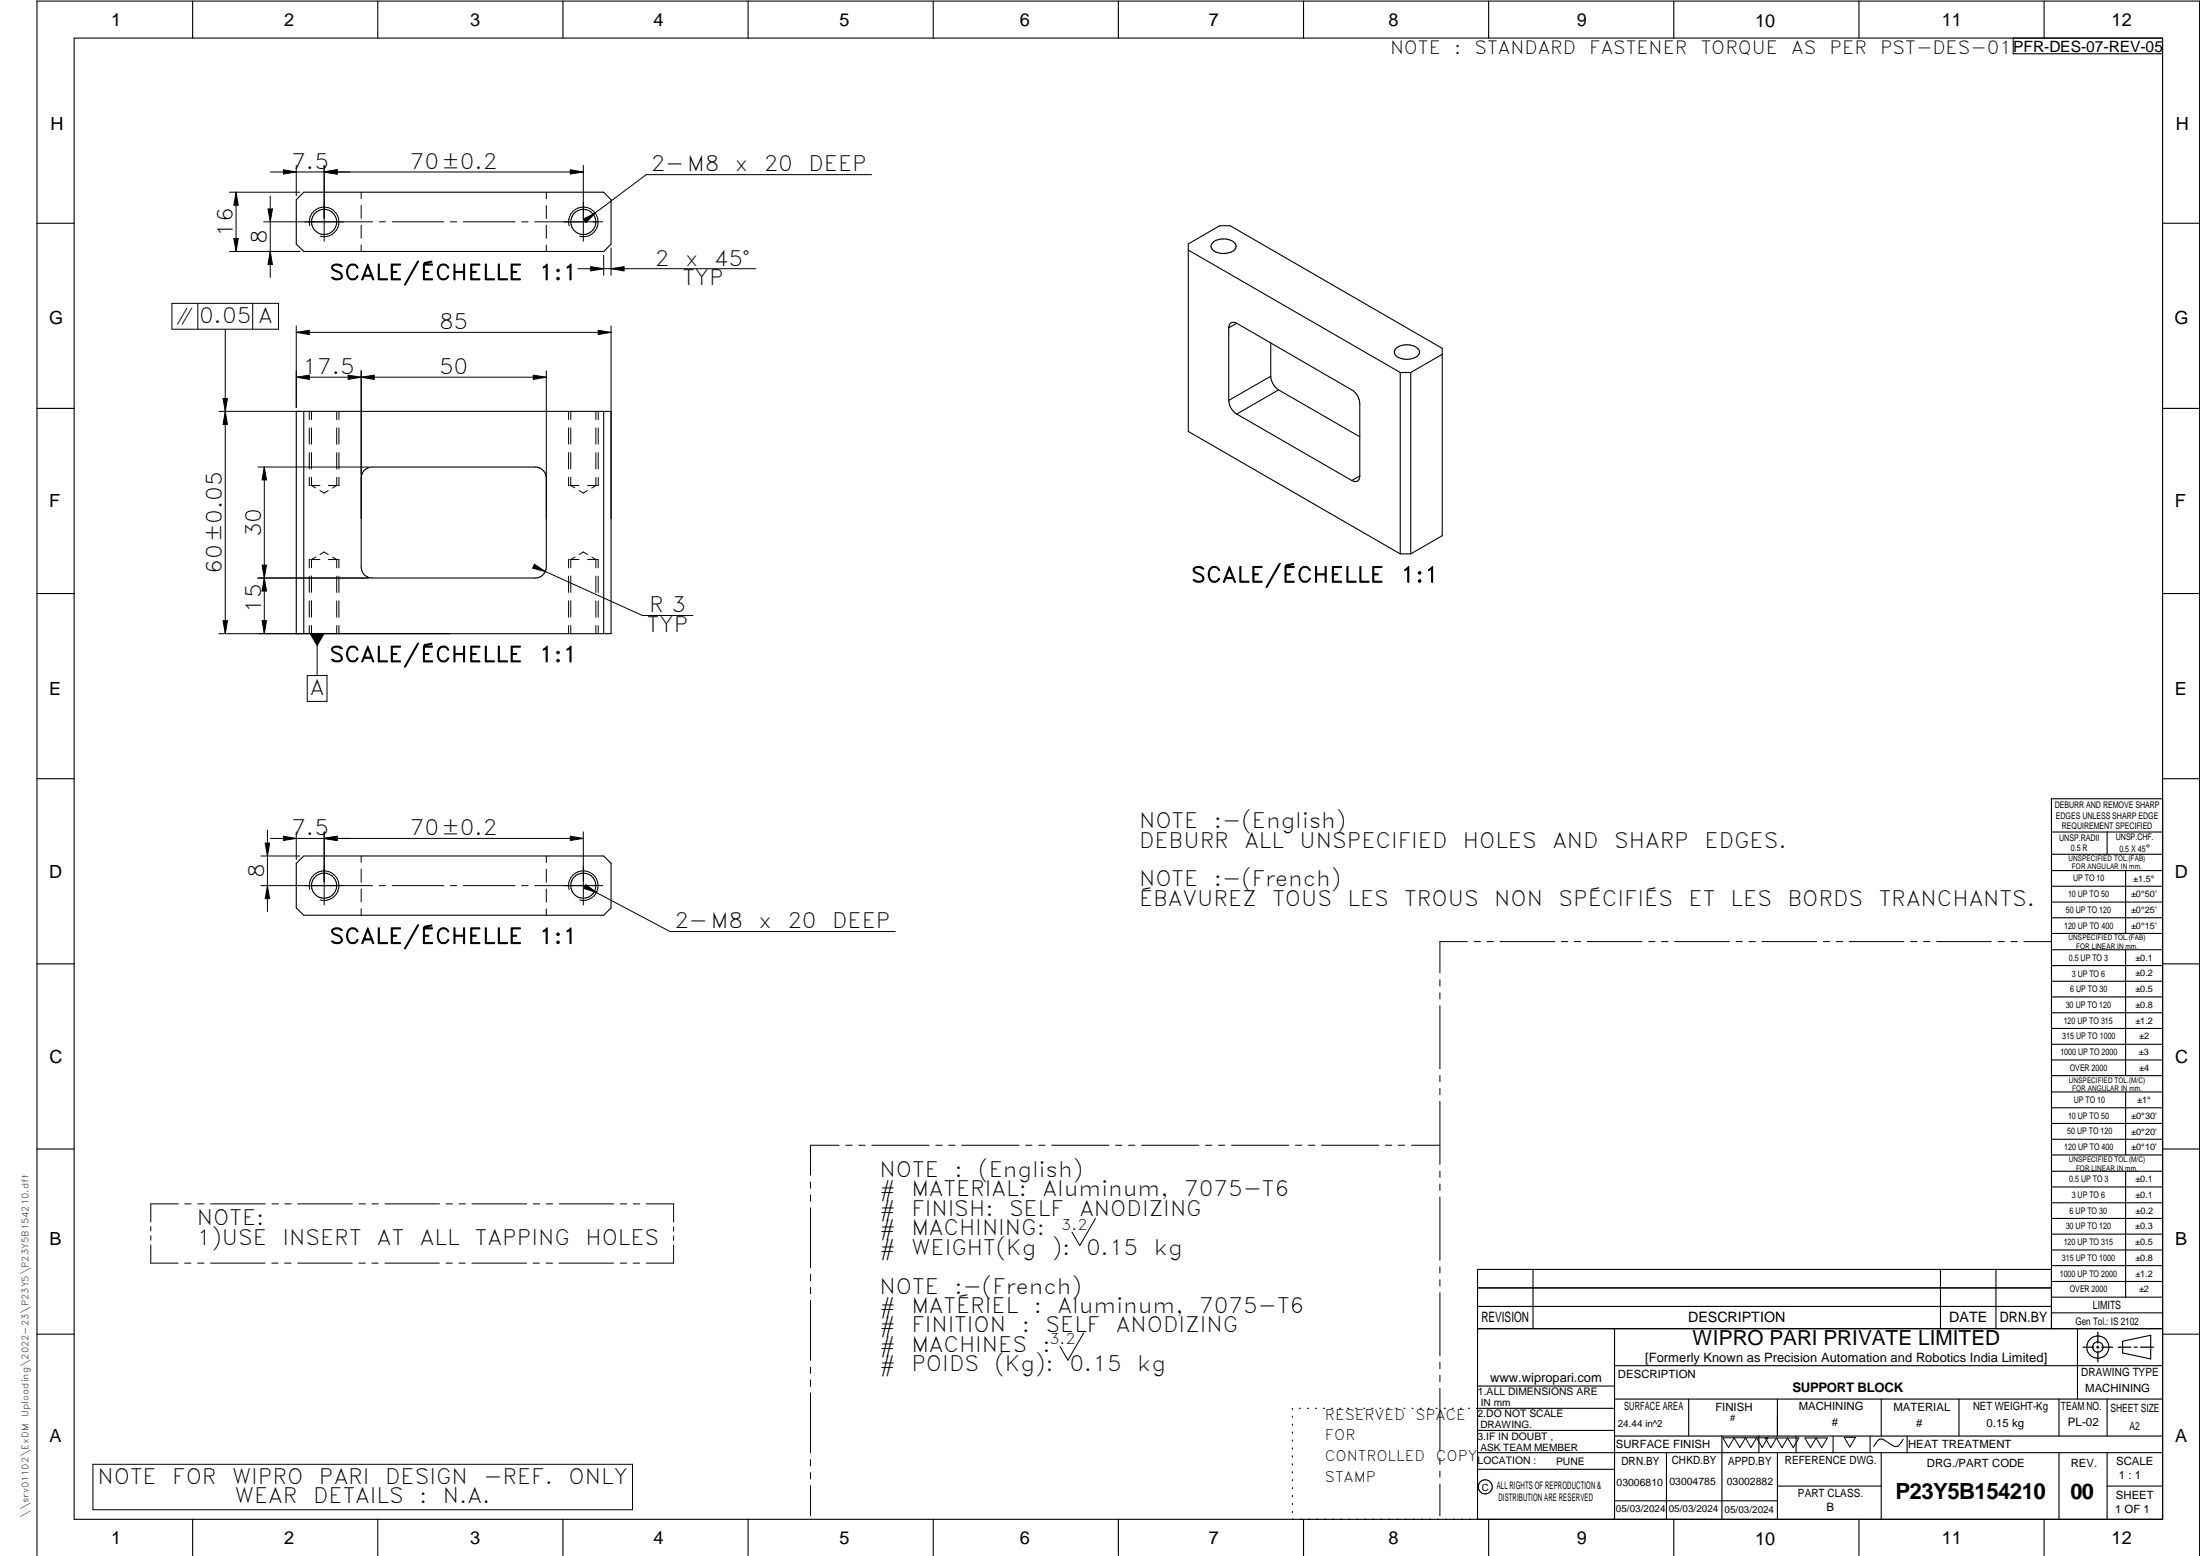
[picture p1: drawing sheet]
<svg xmlns="http://www.w3.org/2000/svg" width="594mm" height="420mm" viewBox="0 0 594 420" stroke-linecap="round" stroke-linejoin="round" font-family="sans-serif">
<g fill="none" stroke="#000" stroke-width=".3">
<path d="M20 10.3h564v400h-564zM52 .3v10M102 .3v10M152 .3v10M202 .3v10M252 .3v10M302 .3v10M352 .3v10M402 .3v10M452 .3v10M502 .3v10M543.6 10.3v4.2h40.4"/>
<path d="M552 .3v10M82 51.9h81l2 2v12l-2 2h-81l-2-2v-12zM10 60.3h10M320.9 67.5l57.2 33.1M327.4 65.7a4.5 4.5 0 0 1 6.3 .3 1.88 1.88 0 0 1-1.8 2.2 4.2 4.2 0 0 1-4.8-1.3v-.9zM584 60.3h10M331.8 88.5v19.6M334 87.3a1.32 1.32 0 0 0-1.5-.1 1.32 1.32 0 0 0-.7 1.3M334 87.3l-2.2 1.2M334 87.3l31 18 1.4 1.3 .6 1.2 .2 1.2v19.5M343.1 92.6v9M376.8 94.2a4.5 4.5 0 0 1 6.4 .4 1.88 1.88 0 0 1-1.8 2.2 4.2 4.2 0 0 1-4.8-1.3v-.9z"/>
<path d="M389.5 95.7l-8.5 4.9M10 110.3h10M80 111.1h85v60h-85zM82 111.1v60M163 111.1v60M331.8 108.1l.5 1.8 .7 1.1 1 .8M334 111.8l31 18M343.1 101.6l.3 1.2 .6 1.2 1.3 1.3M343.1 101.6l-11.3 6.5M345.3 105.3l21.9 12.6M345.3 105.3l-11.3 6.5M378.1 100.6h2.9"/>
<path d="M378.1 100.6v49M381 100.6v49M584 110.3h10M98.2 127.2a3.2 3.2 0 0 1 2.3-1.1h44a2.98 2.98 0 0 1 3 3v24a3 3 0 0 1-3 3h-44a2.98 2.98 0 0 1-3-3v-24zM367.2 128.5a1.31 1.31 0 0 1-.6 1.4 1.31 1.31 0 0 1-1.6-.1M367.2 128.5l-2.2 1.3M378.1 149.6h2.9M381 149.6l8.5-4.9v-50.6l-57.3-33.1h-2.9l-8.4 4.9v50.6l57.2 33.1M10 160.3h10M584 160.3h10M10 210.3h10M584 215.7h-30v143.1"/>
<path d="M584 210.3h10M80 233.1l2-2h81l2 2v12.1l-2 1.9h-81l-2-1.9zM554 224.7h30M554 230.7h30M554 235.1h30M554 239.3h30M569 224.7v6M574 235.1v17M554 243.6h30M554 247.8h30M554 252.1h30M554 256.5h30"/>
<path d="M574 256.5v33.9M10 260.3h10M554 260.7h30M554 265h30M554 269.2h30M554 273.5h30M554 277.7h30M584 260.3h10M554 282h30M554 286.2h30M554 290.4h30M554 294.9h30"/>
<path d="M554 299.1h30M574 294.9v17M10 310.3h10M554 303.4h30M554 307.6h30M554 311.9h30M554 316.3h30M574 316.3v34M584 310.3h10M554 320.5h30M554 324.8h30M554 329h30"/>
<path d="M554 333.2h30M554 337.5h30M399 358.8h185M399 352.8h155M399 347.8h155M414 342.8v16M436 358.8v51.5M524 342.8v16M539 342.8v16M554 341.8h30M554 346h30M554 350.3h30"/>
<path d="M554 354.5h30M554 342.8h-155v67.5M561 358.8v19M10 360.3h10M399 374.3h37M436 368.8h148M436 377.8h148M456 377.8v10M480 377.8v10M508 377.8v10M529 377.8v10M556 377.8v10"/>
<path d="M569 377.8v10M573.2 362.2l7.6-1.6v6.3l-7.6-1.6zM584 360.3h10M349 380.3v.3M349 382.4v.3M349 384.6v.3M349 386.7v.3M349 388.8v.3M349 391v.3M349 393.1v.3M349 395.3v.3M349 397.4v.3"/>
<path d="M349 399.5v.3M350.9 380.3h.2M353.1 380.3h.2M355.2 380.3h.3M357.4 380.3h.3M359.6 380.3h.3M361.7 380.3h.3M363.9 380.3h.3M366.1 380.3h.3M368.3 380.3h.2M370.4 380.3h.3M372.6 380.3h.3"/>
<path d="M374.8 380.3h.3M376.9 380.3h.4M379.1 380.3h.3M381.3 380.3h.3M383.4 380.3h.4M385.6 380.3h.3M387.8 380.3h.3M390 380.3h.3M392.2 380.3h.3M394.3 380.3h.3M396.5 380.3h.3M398.7 380.3h37.3"/>
<path d="M399 386.2h37M399 396.7h37M436 387.8h148M450 392.3v18M465 387.8v22.5M475 387.8v4.5M480 392.3v18M485 387.8v4.5M495 387.8v4.5M505 387.8v4.5M508 392.3v18M515 387.8v4.5"/>
<path d="M556 392.3v18M569 392.3v18M584 392.3h-185M52 410.3v9.7M102 410.3v9.7M152 410.3v9.7M202 410.3v9.7M252 410.3v9.7M302 410.3v9.7M349 401.7v.3M349 403.8v.4M349 406v.3"/>
<path d="M349 408.1v.3M352 410.3v9.7M402 410.3v9.7M436 405.3h44M452 410.3v9.7M480 401.3h28M502 410.3v9.7M552 410.3v9.7M569 401.3h15M10 420v-419.7h584v419.7"/>
<circle cx="87.5" cy="59.9" r="3.4"/>
<circle cx="157.5" cy="59.9" r="3.4"/>
<circle cx="87.5" cy="239.2" r="3.4"/>
<circle cx="157.5" cy="239.2" r="3.4"/>
<circle cx="566.5" cy="363.8" r="2.99"/>
<circle cx="566.5" cy="363.7" r="1.41"/>
<circle cx="401.1" cy="401.5" r="1.9"/>
</g>
<path d="M566.5 359.7v3M562.5 363.8h2.9M566.1 363.8h.7M566.5 363.4v.7M566.5 364.9v2.8M567.6 363.8h2.9M572 363.8h3.4M576.3 363.8h.8M578 363.8h3.5" fill="none" stroke="#000" stroke-width=".34"/>
<g fill="none" stroke="#000" stroke-width=".27">
<path d="M62 51.9h19M63.7 51.9v16M63.7 51.9l.6 3.5h-1.1zM71.2 59.9h29.4M72.4 56.4h1.2l-.6 3.5zM73 52.9v22M73 46.4h84.5M76.5 45.8l3.5 .6-3.5 .6zM80 44.7v8.2M87.5 46.4l3.5-.6v1.2zM87.5 44.7v20.5M97.5 51.9v1.7"/>
<path d="M97.5 55.5v3.5M102.4 59.9h1.7M105.9 59.9h13.9M121.7 59.9h1.7M125.1 59.9h14M140.9 59.9h1.7M144.4 59.9h18.4M147.5 51.9v1.8M147.5 55.5v3.5M154 45.8l3.5 .6-3.5 .6zM157.5 44.7v20.5M157.6 59.1l3.1-1.6-2.4 2.6z"/>
<path d="M235.4 47.2h-60.9l-17 12.7M62 67.9h19M63.2 64.4h1.1l-.6 3.5zM73 67.9l.6 3.5h-1.2zM83.6 61a4 4 0 0 1 3.6-5.1 4 4 0 0 1 4.3 4.4 4 4 0 0 1-5 3.5M97.5 60.8v3.5M97.5 66.1v1.8M147.5 60.8v3.5M147.5 66.2v1.7M153.7 61a4 4 0 0 1 3.5-5.1 4 4 0 0 1 4.3 4.4 4 4 0 0 1-5 3.5M156 72.6h48.1M159.5 72l3.5 .6-3.5 .6z"/>
<path d="M163 69v5.3M165 72.6l3.5-.6v1.2zM165 67v7.3M46.4 81.9h28.8v7h-28.8zM53.4 81.9v7M60.8 88.9v82.2M68.2 81.9v7M80 89.7l3.5-.5v1.1zM80 88v22.1M80 89.7h85M161.5 89.2l3.5 .5-3.5 .6zM165 88v52"/>
<path d="M59.1 111.1h21.9M60.2 107.6h1.2l-.6 3.5zM60.8 111.1l.6 3.5h-1.2zM80 101.9l3.5-.6v1.1zM80 101.9h67.5M83.5 111.1v2.2M83.5 115.5v4.4M84.1 111.1v2.2M84.1 115.5v4.4M90.9 111.1v2.2M90.9 115.6v4.4M91.5 111.1v2.2"/>
<path d="M91.5 115.5v4.4M94 101.3l3.5 .6-3.5 .5zM97.5 100.1v39.9M97.5 101.9l3.5-.6v1.1zM144 101.3l3.5 .6-3.5 .5zM147.5 100.1v39.9M153.5 111.1v2.2M153.5 115.5v4.4M154.1 111.1v2.2M154.1 115.5v4.4M160.9 111.1v2.2M160.9 115.6v4.4"/>
<path d="M161.5 111.1v2.2M161.5 115.5v4.4M69.6 126.1h29.9M71.4 126.1v45M71.4 126.1l.6 3.5h-1.2zM83.5 128.9v2.2h.2M83.5 122.2v4.4M83.9 131.1h2.5M84.1 122.2v4.4M84.1 128.9v2.2l1.1 .6M86.4 132.5l1.1 .6 1.1-.6M88.7 131.1h2.4"/>
<path d="M90.9 122.3v4.4M90.9 128.9v2.2l-1.1 .7M91.5 128.9v2.2h-.2M91.5 122.2v4.4M153.5 128.9l.2 2.2M153.5 122.2v4.4M154.1 122.2v4.4M154.1 128.9v2.2l1.1 .6M156.3 131.1h-2.4M156.4 132.5l1.1 .6 1.1-.6M158.7 131.1h2.4M160.9 122.3v4.4"/>
<path d="M160.9 128.9v2.2l-1.1 .7M161.5 128.9v2.2h-.1M161.5 122.2v4.4M69.6 156.1h29.9M70.8 152.6h1.2l-.6 3.5zM71.4 156.1l.6 3.5h-1.2zM83.5 155.6v4.4M83.7 151.1h-.2v2.2M84.1 155.5v4.4M85.3 150.4l-1.2 .7v2.2M86.4 151.1h-2.5M86.4 149.7l1.1-.6 1.1 .6"/>
<path d="M88.7 151.1h2.4M89.8 150.5l1.1 .6v2.2M90.9 155.6v4.4M91.3 151.1h.2v2.2M91.5 155.6v4.4M144.3 152.4l3 1.9-3.5-.9zM144.5 153.1l29 13.1h13.6M153.5 155.6v4.4M153.7 151.1l-.2 2.2M154.1 155.5v4.4M155.3 150.4l-1.2 .7v2.2M156.3 151.1h-2.4"/>
<path d="M156.4 149.7l1.1-.6 1.2 .6M158.7 151.1h2.4M159.8 150.5l1.1 .6v2.2M160.9 155.6v4.4M161.4 151.1h.1v2.2M161.5 155.6v4.4M59.1 171.1h62.4M60.2 167.6h1.2l-.6 3.5zM70.8 167.6h1.2l-.6 3.5zM83.5 162.3v4.4M83.5 168.9v2.2M84.1 162.2v4.4"/>
<path d="M84.1 168.9v2.2M85.6 171.1v11.3M90.9 162.3v4.4M90.9 168.9v2.2M91.5 162.3v4.4M91.5 168.9v2.2M153.5 162.3v4.4M153.5 168.9v2.2M154.1 162.2v4.4M154.1 168.9v2.2M160.9 162.3v4.4M160.9 168.9v2.2"/>
<path d="M161.5 162.3v4.4M161.5 168.9v2.2M83 182.4h5.3v7h-5.3zM70.4 231.1h10.6M70.4 239.1h30.2M71.6 227.7h1.2l-.6 3.4zM72.2 239.1l.6 3.6h-1.2zM72.2 224.2v22M73 226.4h84.5M76.5 225.8l3.5 .6-3.5 .5zM80 224.6v7.5M87.5 226.4l3.5-.6v1.1z"/>
<path d="M87.5 224.6v19.8M97.5 231.1v1.8M97.5 234.7v3.5M102.4 239.1h1.7M105.9 239.1h13.9M121.7 239.1h1.7M125.1 239.1h14M140.9 239.1h1.7M144.4 239.1h18.4M147.5 231.1v1.8M147.5 234.7v3.6M154 225.8l3.5 .6-3.5 .5z"/>
<path d="M157.5 224.6v19.8M157.5 239.1l23.4 12.4h60.9M158.2 238.9l2.9 2.1-3.4-1.1zM83.6 240.2a4 4 0 0 1 3.5-5 4 4 0 0 1 4.4 4.3 4 4 0 0 1-5 3.5M97.5 240v3.5M97.5 245.4v1.7M147.5 240.1v3.5M147.5 245.4v1.7M153.7 240.2a4 4 0 0 1 3.4-5 4 4 0 0 1 4.4 4.3 4 4 0 0 1-5 3.5M396.2 254.3h-7.4v8.5M398.1 254.3h1.6M401.5 254.3h1.8"/>
<path d="M405 254.3h14.8M421.6 254.3h1.7M425.1 254.3h1.7M428.6 254.3h14.8M445.2 254.3h1.7M448.7 254.3h1.7M452.2 254.3h14.8M468.8 254.3h1.7M472.3 254.3h1.7M475.8 254.3h14.8M492.4 254.3h1.7M495.8 254.3h1.8"/>
<path d="M499.4 254.3h14.7M516 254.3h1.6M519.4 254.3h1.8M522.9 254.3h14.8M539.5 254.3h1.7M543 254.3h1.7M546.5 254.3h7.4M388.8 264.5v1.8M388.8 268.1v1.6M388.8 271.6v17M388.8 290.4v1.7M388.8 293.9v1.7"/>
<path d="M388.8 297.4v17M218.9 319.2v1.6M226.6 309.2h-7.7v8.1M228.4 309.2h1.7M231.9 309.2h1.7M235.4 309.2h15.5M252.7 309.2h1.7M256.2 309.2h1.7M259.7 309.2h15.5M277 309.2h1.7M280.5 309.2h1.7M284 309.2h15.5"/>
<path d="M301.2 309.2h1.8M304.8 309.2h1.7M308.3 309.2h15.5M325.5 309.2h1.7M329.1 309.2h1.6M332.6 309.2h15.4M349.8 309.2h1.7M353.3 309.2h1.7M356.8 309.2h15.5M374.1 309.2h1.7M377.6 309.2h1.7M381.1 309.2h7.7"/>
<path d="M388.8 316.2v1.7M388.8 319.7v1.7M40.7 336.2v4.9h7.4M40.7 331.2v1.2M40.7 333.7v1.2M48.1 325.1h-7.4v4.8M49.9 325.1h1.7M53.4 325.1h1.7M56.9 325.1h14.7M73.4 325.1h1.7M76.9 325.1h1.7M80.4 325.1h14.8"/>
<path d="M96.9 325.1h1.8M100.5 325.1h1.6M104 325.1h14.7M120.5 325.1h1.7M124 325.1h1.7M127.5 325.1h14.7M144 325.1h1.7M147.5 325.1h1.7M151 325.1h14.7M167.5 325.1h1.7M171 325.1h1.8M174.5 325.1h7.4v4.9"/>
<path d="M181.9 336.2v4.9h-7.4M181.9 331.3v1.1M181.9 333.7v1.2M218.9 322.6v1.8M218.9 326.1v16.2M295.8 329l-4.2 7.3-2.1-3.6M388.8 323.2v17.1M49.9 341.1h1.7M53.4 341.1h1.7M56.8 341.1h14.8M73.4 341.1h1.7M76.9 341.1h1.7"/>
<path d="M80.4 341.1h14.7M96.9 341.1h1.7M100.4 341.1h1.7M103.9 341.1h14.8M120.4 341.1h1.7M123.9 341.1h1.7M127.4 341.1h14.8M144 341.1h1.7M147.5 341.1h1.7M151 341.1h14.7M167.5 341.1h1.7M171 341.1h1.7"/>
<path d="M218.9 344.1v1.8M218.9 347.6v1.7M218.9 351.2v16.1M292.6 359.9l-4.2 7.4-2.1-3.7M388.8 342.1v1.6M388.8 345.6v1.7M388.8 349v17.1M218.9 369.1v1.7M218.9 372.6v1.8M218.9 376.1v16.2M388.8 367.9v1.7M388.8 371.4v1.7"/>
<path d="M388.8 374.9v17M25.1 395.4h145.7v12.3h-145.7zM218.9 394.1v1.8M218.9 397.6v1.7M388.8 393.7v1.7M388.8 397.2v1.7M465.2 388.2h12.2l-1.5 2.7-1.6-2.7-1.5 2.7-1.5-2.7-1.5 2.7-1.5-2.7-1.5 2.7zM476.7 388.3h9.1l-1.6 2.6-1.5-2.6-1.5 2.6-1.5-2.6-1.5 2.6zM487.4 388.3h6l-1.5 2.6-1.5-2.6-1.5 2.6zM498 388.1h3.1l-1.6 2.6zM514 388.6l-1.1 1.5a1.2 1.2 0 0 1-1.8 .3l-1.8-1.2a1.55 1.55 0 0 0-1.6-.6 1.55 1.55 0 0 0-1.2 1.1l-.5 .9M218.9 401.2v8.1"/>
<path d="M388.8 400.7v8.6"/>
</g>
<g fill="#000">
<path d="M63.7 51.9l.6 3.5h-1.1zM72.4 56.4h1.2l-.6 3.5zM76.5 45.8l3.5 .6-3.5 .6zM87.5 46.4l3.5-.6v1.2zM154 45.8l3.5 .6-3.5 .6zM63.2 64.4h1.1l-.6 3.5zM73 67.9l.6 3.5h-1.2zM157.6 59.1l3.1-1.6-2.4 2.6zM159.5 72l3.5 .6-3.5 .6zM165 72.6l3.5-.6v1.2zM80 89.7l3.5-.5v1.1zM161.5 89.2l3.5 .5-3.5 .6z"/>
<path d="M60.8 111.1l.6 3.5h-1.2zM60.2 107.6h1.2l-.6 3.5zM80 101.9l3.5-.6v1.1zM94 101.3l3.5 .6-3.5 .5zM97.5 101.9l3.5-.6v1.1zM144 101.3l3.5 .6-3.5 .5zM71.4 126.1l.6 3.5h-1.2zM70.8 152.6h1.2l-.6 3.5zM71.4 156.1l.6 3.5h-1.2zM144.3 152.4l3 1.9-3.5-.9zM60.2 167.6h1.2l-.6 3.5zM70.8 167.6h1.2l-.6 3.5z"/>
<path d="M83.6 171.1h4.1l-2.1 3.5zM71.6 227.7h1.2l-.6 3.4zM76.5 225.8l3.5 .6-3.5 .5zM87.5 226.4l3.5-.6v1.1zM154 225.8l3.5 .6-3.5 .5zM158.2 238.9l2.9 2.1-3.4-1.1zM72.2 239.1l.6 3.6h-1.2z"/>
</g>
<text font-size="6" x="511.8" y="404.8">P23Y5B154210</text>
<text font-size="5.9" x="559.1" y="404.7">00</text>
<g font-size="5.7">
<text x="78.7" y="45.6">7.5</text>
<text x="110.7" y="45.6">70±0.2</text>
<text x="175.7" y="46.3">2-M8</text>
<text x="198.4" y="46.3">x</text>
<text x="206.2" y="46.3">20</text>
<text x="218.3" y="46.3">DEEP</text>
<text x="62.9" y="63.9" transform="rotate(-90 62.9 63.9)">16</text>
<text x="72.1" y="65.9" transform="rotate(-90 72.1 65.9)">8</text>
<text x="176.8" y="71.7">2</text>
<text x="185" y="71.7">x</text>
<text x="192.8" y="71.7">45°</text>
<text x="89" y="75.6">SCALE/ÉCHELLE</text>
<text x="145.5" y="75.6">1:1</text>
<text x="184.3" y="77">TYP</text>
<text x="53.8" y="87.2">0.05 A</text>
<text x="118.6" y="88.9">85</text>
<text x="81.7" y="101">17.5</text>
<text x="118.6" y="101">50</text>
<text x="70.5" y="145" transform="rotate(-90 70.5 145)">30</text>
<text x="59.9" y="154.9" transform="rotate(-90 59.9 154.9)">60±0.05</text>
<text x="321.6" y="157.2">SCALE/ÉCHELLE</text>
<text x="378.2" y="157.2">1:1</text>
<text x="70.5" y="165.5" transform="rotate(-90 70.5 165.5)">15</text>
<text x="175.3" y="165.4">R 3</text>
<text x="174.7" y="170.6">TYP</text>
<text x="89" y="178.7">SCALE/ÉCHELLE</text>
<text x="145.5" y="178.7">1:1</text>
<text x="83.6" y="187.7">A</text>
<text x="78.7" y="225.5">7.5</text>
<text x="110.7" y="225.5">70±0.2</text>
<text x="307.6" y="223.6">NOTE</text>
<text x="327.8" y="223.6">:-(English)</text>
<text x="307.6" y="228.9">DEBURR</text>
<text x="336" y="228.9">ALL</text>
<text x="350.9" y="228.9">UNSPECIFIED</text>
<text x="395" y="228.9">HOLES</text>
<text x="419.2" y="228.9">AND</text>
<text x="435.9" y="228.9">SHARP</text>
<text x="460.3" y="228.9">EDGES.</text>
<text x="71.3" y="237.1" transform="rotate(-90 71.3 237.1)">8</text>
<text x="307.6" y="239.4">NOTE</text>
<text x="327.8" y="239.4">:-(French)</text>
<text x="307.6" y="244.6">ÉBAVUREZ</text>
<text x="343.6" y="244.6">TOUS</text>
<text x="363.9" y="244.6">LES</text>
<text x="379.2" y="244.6">TROUS</text>
<text x="403.5" y="244.6">NON</text>
<text x="420.9" y="244.6">SPÉCIFIÉS</text>
<text x="455.9" y="244.6">ET</text>
<text x="467.3" y="244.6">LES</text>
<text x="482.7" y="244.6">BORDS</text>
<text x="507.3" y="244.6">TRANCHANTS.</text>
<text x="182.1" y="250.7">2-M8</text>
<text x="204.8" y="250.7">x</text>
<text x="212.6" y="250.7">20</text>
<text x="224.7" y="250.7">DEEP</text>
<text x="89" y="254.8">SCALE/ÉCHELLE</text>
<text x="145.5" y="254.8">1:1</text>
<text x="237.5" y="317.8">NOTE</text>
<text x="257.7" y="317.8">:</text>
<text x="264.1" y="317.8">(English)</text>
<text x="237.5" y="323">#</text>
<text x="246.1" y="323">MATERIAL:</text>
<text x="281.5" y="323">Aluminum,</text>
<text x="319.8" y="323">7075-T6</text>
<text x="237.5" y="328.3">#</text>
<text x="246.1" y="328.3">FINISH:</text>
<text x="272.5" y="328.3">SELF</text>
<text x="291.5" y="328.3">ANODIZING</text>
<text x="53.2" y="330.8">NOTE:</text>
<text x="237.5" y="333.5">#</text>
<text x="246.1" y="333.5">MACHINING:</text>
<text x="53.2" y="336.1">1)USE</text>
<text x="76.3" y="336.1">INSERT</text>
<text x="101.8" y="336.1">AT</text>
<text x="113.3" y="336.1">ALL</text>
<text x="128.3" y="336.1">TAPPING</text>
<text x="158.1" y="336.1">HOLES</text>
<text x="237.5" y="338.8">#</text>
<text x="246.1" y="338.8">WEIGHT(Kg</text>
<text x="284" y="338.8">):</text>
<text x="293.3" y="338.8">0.15</text>
<text x="311.6" y="338.8">kg</text>
<text x="237.5" y="349.3">NOTE</text>
<text x="257.7" y="349.3">:-(French)</text>
<text x="237.5" y="354.5">#</text>
<text x="237.5" y="359.8">#</text>
<text x="246.1" y="359.8">FINITION</text>
<text x="246.1" y="354.5">MATÉRIEL</text>
<text x="275.9" y="359.8">:</text>
<text x="279.2" y="354.5">:</text>
<text x="282.3" y="359.8">SELF</text>
<text x="285.6" y="354.5">Aluminum,</text>
<text x="301.3" y="359.8">ANODIZING</text>
<text x="323.8" y="354.5">7075-T6</text>
<text x="237.5" y="365">#</text>
<text x="246.1" y="365">MACHINES</text>
<text x="281.5" y="365">:</text>
<text x="237.5" y="370.3">#</text>
<text x="246.1" y="370.3">POIDS</text>
<text x="268.5" y="370.3">(Kg):</text>
<text x="288.8" y="370.3">0.15</text>
<text x="307.1" y="370.3">kg</text>
<text x="26.3" y="400.6">NOTE</text>
<text x="46.5" y="400.6">FOR</text>
<text x="62.7" y="400.6">WIPRO</text>
<text x="86.1" y="400.6">PARI</text>
<text x="104" y="400.6">DESIGN</text>
<text x="130.5" y="400.6">-REF.</text>
<text x="153.5" y="400.6">ONLY</text>
<text x="63.4" y="405.9">WEAR</text>
<text x="84.5" y="405.9">DETAILS</text>
<text x="113.2" y="405.9">:</text>
<text x="119.6" y="405.9">N.A.</text>
</g>
<text font-size="5.6" x="457" y="363.2">WIPRO PARI PRIVATE LIMITED</text>
<text font-size="5.4" x="47.7" y="87.2">i</text>
<g font-size="4.9">
<text x="30" y="6.9">1</text>
<text x="76.7" y="6.9">2</text>
<text x="127" y="6.9">3</text>
<text x="176.5" y="6.9">4</text>
<text x="226.7" y="6.9">5</text>
<text x="275.4" y="6.9">6</text>
<text x="326.4" y="6.9">7</text>
<text x="375" y="6.9">8</text>
<text x="425.8" y="6.9">9</text>
<text x="473.9" y="7.3">10</text>
<text x="524.3" y="6.9">11</text>
<text x="570.2" y="6.9">12</text>
<text x="375.4" y="14.5">NOTE</text>
<text x="392.7" y="14.5">:</text>
<text x="398.2" y="14.5">STANDARD</text>
<text x="429.2" y="14.5">FASTENER</text>
<text x="459.2" y="14.5">TORQUE</text>
<text x="483.7" y="14.5">AS</text>
<text x="494.1" y="14.5">PER</text>
<text x="507.7" y="14.5">PST-DES-01</text>
<text x="13.6" y="35.1">H</text>
<text x="587.6" y="35.1">H</text>
<text x="13.2" y="87.5">G</text>
<text x="587.2" y="87.5">G</text>
<text x="13.2" y="137">F</text>
<text x="587.2" y="137">F</text>
<text x="13.2" y="187.6">E</text>
<text x="587.2" y="187.6">E</text>
<text x="13.2" y="237">D</text>
<text x="587.2" y="237">D</text>
<text x="13.4" y="287.1">C</text>
<text x="587.4" y="287.1">C</text>
<text x="13.4" y="336.2">B</text>
<text x="587.4" y="336.2">B</text>
<text x="13.4" y="389.3">A</text>
<text x="587.4" y="389.3">A</text>
<text x="30" y="416.9">1</text>
<text x="76.7" y="416.9">2</text>
<text x="127" y="416.9">3</text>
<text x="176.5" y="416.9">4</text>
<text x="226.7" y="416.9">5</text>
<text x="275.4" y="416.9">6</text>
<text x="326.4" y="416.9">7</text>
<text x="375" y="416.9">8</text>
<text x="425.8" y="416.9">9</text>
<text x="473.9" y="417.3">10</text>
<text x="524.3" y="416.9">11</text>
<text x="570.2" y="416.9">12</text>
</g>
<text font-size="4.2" x="543.6" y="14">PFR-DES-07-REV-05</text>
<g font-size="4">
<text x="286.6" y="332.1">3.2</text>
<text x="283.4" y="363">3.2</text>
</g>
<g font-size="3.9">
<text x="400" y="357.1">REVISION</text>
<text x="455.9" y="357.1">DESCRIPTION</text>
<text x="526.4" y="357.1">DATE</text>
<text x="540" y="357.1">DRN.BY</text>
<text x="357.8" y="383.3">RESERVED</text>
<text x="382.3" y="383.3">SPACE</text>
<text x="357.8" y="388.9">FOR</text>
<text x="357.8" y="394.5">CONTROLLED</text>
<text x="387.8" y="394.5">COPY</text>
<text x="357.8" y="400">STAMP</text>
</g>
<text font-size="3.6" x="484" y="375.8">SUPPORT BLOCK</text>
<g font-size="3.5">
<text x="444.3" y="367.7">[Formerly Known as Precision Automation and Robotics India Limited]</text>
<text x="402.4" y="373.3">www.wipropari.com</text>
</g>
<g font-size="3.1">
<text x="565.1" y="353.5">LIMITS</text>
<text x="562" y="371.7">DRAWING TYPE</text>
<text x="436.9" y="372.1">DESCRIPTION</text>
<text x="563.1" y="375.9">MACHINING</text>
<text x="438.6" y="380.8">SURFACE AREA</text>
<text x="463.2" y="380.9">FINISH</text>
<text x="485.7" y="380.8">MACHINING</text>
<text x="511.3" y="380.9">MATERIAL</text>
<text x="532.8" y="380.7">NET WEIGHT-Kg</text>
<text x="556.5" y="380.7">TEAM NO.</text>
<text x="569.9" y="381.2">SHEET SIZE</text>
<text x="494.6" y="385.1">#</text>
<text x="517.4" y="385.3">#</text>
<text x="536.4" y="385.3">0.15 kg</text>
<text x="558.4" y="385.1">PL-02</text>
<text x="575" y="386.1">A2</text>
<text x="436.3" y="391">SURFACE FINISH</text>
<text x="437.8" y="395.5">DRN.BY</text>
<text x="451.4" y="395.4">CHKD.BY</text>
<text x="466.6" y="395.5">APPD.BY</text>
<text x="482" y="395.4">REFERENCE DWG.</text>
<text x="515.3" y="391.1">HEAT TREATMENT</text>
<text x="571.4" y="395.6">SCALE</text>
<text x="520.4" y="396.2">DRG./PART CODE</text>
<text x="559.2" y="396.1">REV.</text>
<text x="572.2" y="399.5">1 : 1</text>
<text x="485.5" y="404.3">PART CLASS.</text>
<text x="493.2" y="407.9">B</text>
<text x="571.4" y="404.7">SHEET</text>
<text x="571.2" y="408.4">1 OF 1</text>
</g>
<text font-size="3" x="579.5" y="230.1">°</text>
<g font-size="2.8">
<text x="560.4" y="357.7">Gen Tol.: IS 2102</text>
<text x="399.1" y="376.6">1.ALL DIMENSIONS ARE</text>
<text x="399" y="382.7">2.DO NOT SCALE</text>
<text x="399" y="388.7">3.IF IN DOUBT ,</text>
<text x="399" y="395.4">LOCATION :</text>
<text x="420.2" y="395.6">PUNE</text>
<text x="404.2" y="402">ALL RIGHTS OF REPRODUCTION &amp;</text>
<text x="436.5" y="401.2">03006810</text>
<text x="450.8" y="400.9">03004785</text>
<text x="466.3" y="401">03002882</text>
<text x="404.7" y="405.4">DISTRIBUTION ARE RESERVED</text>
</g>
<g font-size="2.7">
<text x="399.9" y="379.7">IN mm</text>
<text x="399.7" y="385.7">DRAWING.</text>
<text x="436.9" y="385.4">24.44 in^2</text>
<text x="399.7" y="391.8">ASK TEAM MEMBER</text>
<text x="400.1" y="402.5">C</text>
<text x="436.4" y="408.3">05/03/2024</text>
<text x="450.6" y="408.4">05/03/2024</text>
<text x="465.7" y="408.5">05/03/2024</text>
</g>
<g font-size="2.5">
<text x="554.9" y="218.3">DEBURR AND REMOVE SHARP</text>
<text x="555.2" y="221">EDGES UNLESS SHARP EDGE</text>
<text x="556.1" y="227.1">UNSP.RADII</text>
<text x="556.8" y="223.8">REQUIREMENT SPECIFIED</text>
<text x="571.4" y="226.9">UNSP.CHF.</text>
<text x="559.2" y="229.9">0.5 R</text>
<text x="572.3" y="230.1">0.5 X 45</text>
<text x="559.8" y="238">UP TO 10</text>
<text x="576.1" y="238.1">±1.5°</text>
<text x="558.5" y="242.2">10 UP TO 50</text>
<text x="575.5" y="242.3">±0°50'</text>
<text x="557.4" y="250.7">120 UP TO 400</text>
<text x="557.9" y="246.5">50 UP TO 120</text>
<text x="575.5" y="250.7">±0°15'</text>
<text x="575.5" y="246.5">±0°25'</text>
<text x="558.7" y="259.4">0.5 UP TO 3</text>
<text x="559.5" y="263.7">3 UP TO 6</text>
<text x="576.6" y="263.6">±0.2</text>
<text x="576.6" y="259.4">±0.1</text>
<text x="559" y="267.9">6 UP TO 30</text>
<text x="576.6" y="267.9">±0.5</text>
<text x="557.8" y="272.2">30 UP TO 120</text>
<text x="576.6" y="272.2">±0.8</text>
<text x="556.9" y="280.7">315 UP TO 1000</text>
<text x="557.3" y="276.4">120 UP TO 315</text>
<text x="576.6" y="276.4">±1.2</text>
<text x="577.7" y="280.7">±2</text>
<text x="556.4" y="284.9">1000 UP TO 2000</text>
<text x="577.6" y="284.9">±3</text>
<text x="558.9" y="289.2">OVER 2000</text>
<text x="577.7" y="289.3">±4</text>
<text x="560" y="297.9">UP TO 10</text>
<text x="577.1" y="297.9">±1°</text>
<text x="558.5" y="302.1">10 UP TO 50</text>
<text x="575.5" y="302.1">±0°30'</text>
<text x="557.4" y="310.6">120 UP TO 400</text>
<text x="558.2" y="306.3">50 UP TO 120</text>
<text x="575.5" y="310.6">±0°10'</text>
<text x="575.5" y="306.4">±0°20'</text>
<text x="558.8" y="319.2">0.5 UP TO 3</text>
<text x="559.4" y="323.4">3 UP TO 6</text>
<text x="576.6" y="319.2">±0.1</text>
<text x="576.6" y="323.5">±0.1</text>
<text x="558.9" y="327.7">6 UP TO 30</text>
<text x="576.7" y="327.7">±0.2</text>
<text x="557.8" y="332">30 UP TO 120</text>
<text x="576.6" y="332">±0.3</text>
<text x="556.8" y="340.5">315 UP TO 1000</text>
<text x="557.3" y="336.3">120 UP TO 315</text>
<text x="576.6" y="336.3">±0.5</text>
<text x="576.6" y="340.5">±0.8</text>
<text x="556.2" y="344.7">1000 UP TO 2000</text>
<text x="576.6" y="344.7">±1.2</text>
<text x="558.9" y="349">OVER 2000</text>
<text x="577.6" y="349">±2</text>
<text x="467.2" y="383.8">#</text>
</g>
<g font-size="2.4">
<text x="7.7" y="382.7" transform="rotate(-90 7.7 382.7)">Uploading\2022-23\P23Y5\P23Y5B154210.dft</text>
<text x="7.7" y="409.8" transform="rotate(-90 7.7 409.8)">\\srv01102\ExDM</text>
</g>
<g font-size="2.1">
<text x="558.5" y="232.4">UNSPECIFIED TOL.(FAB)</text>
<text x="559.5" y="234.7">FOR ANGULAR IN mm.</text>
<text x="558.6" y="253.9">UNSPECIFIED TOL.(FAB)</text>
<text x="560.7" y="256.3">FOR LINEAR IN mm.</text>
<text x="558.7" y="292.3">UNSPECIFIED TOL.(M/C)</text>
<text x="559.6" y="294.7">FOR ANGULAR IN mm.</text>
<text x="558.7" y="313.7">UNSPECIFIED TOL.(M/C)</text>
<text x="560.6" y="316.1">FOR LINEAR IN mm.</text>
</g>
</svg>
